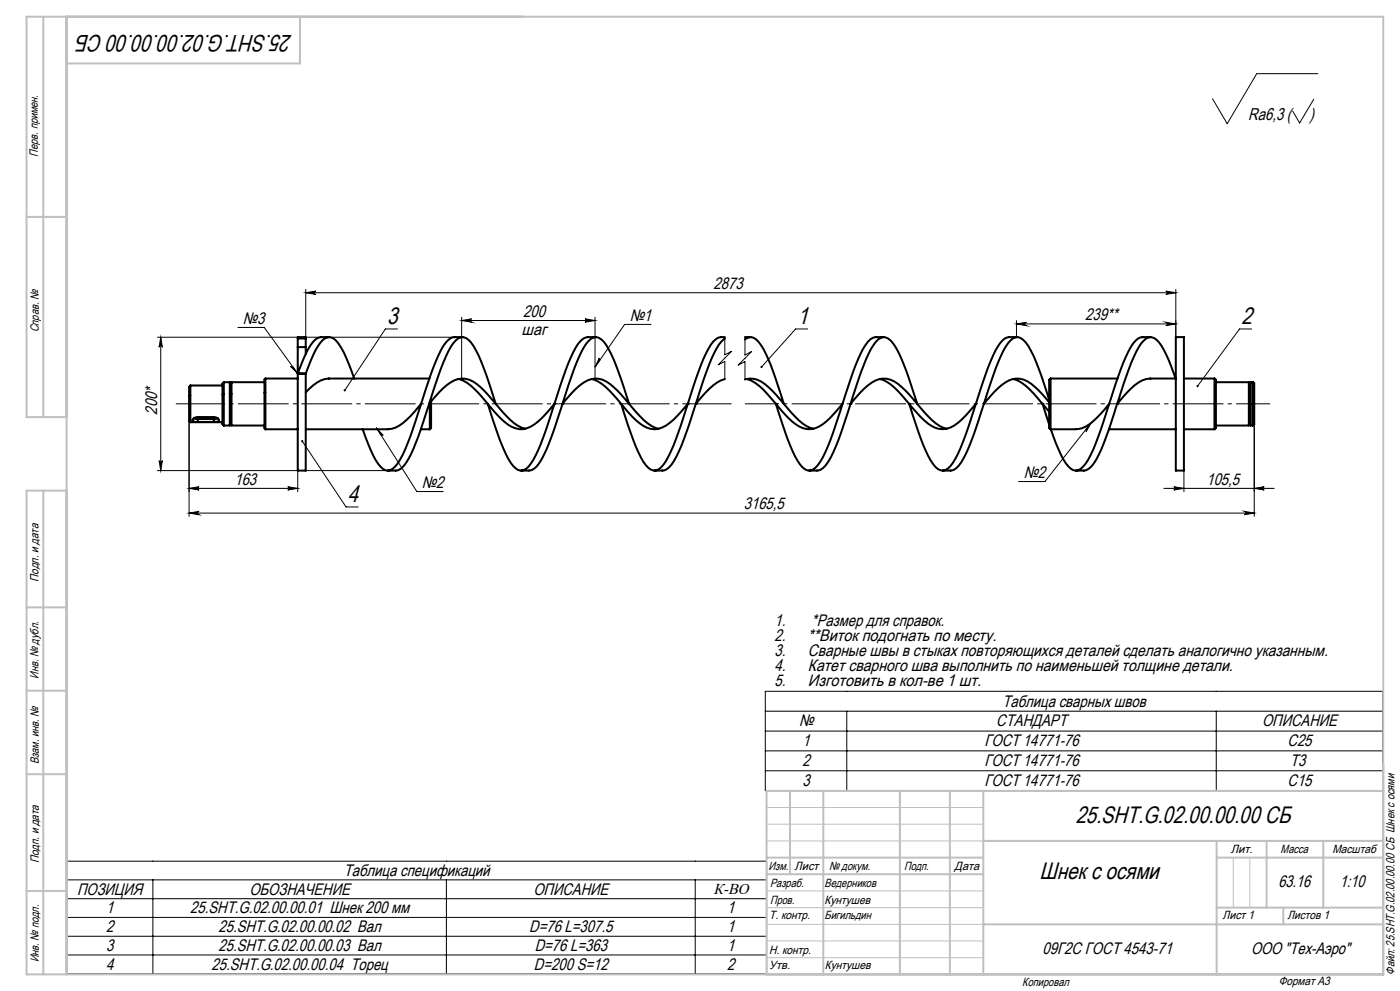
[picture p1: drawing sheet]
<svg xmlns="http://www.w3.org/2000/svg" width="420mm" height="297mm" viewBox="0 0 420 297" stroke-linecap="round" stroke-linejoin="round" font-family="sans-serif">
<g fill="none" stroke="#000" stroke-width=".6">
<path d="M57.1 115.5v11M57.1 115.5a2.48 2.48 0 0 0-.4 2.2v6.7a2.44 2.44 0 0 0 .4 2.1M57.1 115.5h9.6M67.1 114.5v13M67.1 114.5h1.8v13h-1.8M67.1 114.5a2.36 2.36 0 0 0-.4 2.2v8.9a2.01 2.01 0 0 0 .4 1.9M68.9 114.8h.6M79.3 114.5h-9.8v13h9.8M79.6 113.4v15.3M79.6 113.4l-.3 .3v14.6l.3 .4M79.6 113.4h9.7M89.3 112v29h2.4v-29"/>
<path d="M89.3 101.5v-.5h2.4v.5M89.3 101.5v2.5M89.3 112h2.4M89.3 101.5h2.4M89.3 104h2.4M89.3 104v8M91.7 101.5v2.5M91.7 112l1.5-3.9a13.3 13.3 0 0 1 4.6-6.8 2.87 2.87 0 0 1 3.7 1.6l2.3 4.1 2.5 6.4M91.7 104v2M96.3 101h2.4M96.3 101.1a3.1 3.1 0 0 0-2.5 1.4 34.4 34.4 0 0 0-4.5 9.5M98.6 113.4h30.2"/>
<path d="M98.7 113.4a8.5 8.5 0 0 0-5.8 3l-1.2 1.2M136.3 101h2.4M136.3 101.1a3.4 3.4 0 0 0-2.6 1.7 55.6 55.6 0 0 0-6.1 14.1l-.7 2.4a120.9 120.9 0 0 1-6.8 18.3 5.9 5.9 0 0 1-3.7 3.4 3.9 3.9 0 0 1-3-2.1l-2.3-4.2-2.3-6M137.5 113.6a11.5 11.5 0 0 1 5.9 4.1 66.2 66.2 0 0 0 9 9.6 6.6 6.6 0 0 0 9.1-1l4.8-5.3M176.3 101h2.4M176.3 101.1a3.7 3.7 0 0 0-2.8 1.9 59.6 59.6 0 0 0-6 14.5l-.8 2.3a109.6 109.6 0 0 1-6.8 18.1 5.2 5.2 0 0 1-3.7 3.1 4.6 4.6 0 0 1-3-2.4 88.1 88.1 0 0 1-6.9-17.6M177.5 113.6a13.4 13.4 0 0 1 6.5 4.7 48.8 48.8 0 0 0 9 9.3 6.2 6.2 0 0 0 7.9-.9l2.3-2 3.1-3.7M217.5 101.5a12.7 12.7 0 0 0-4.1 6.1l-3.7 10.4a115 115 0 0 1-7.5 20.2 4.3 4.3 0 0 1-4.7 2.8h-1.2M217.5 101a3.8 3.8 0 0 0-4.2 2.3 93.6 93.6 0 0 0-7.5 19.5 69.9 69.9 0 0 1-6.8 16.5 3.1 3.1 0 0 1-3.7 1.5 13.9 13.9 0 0 1-4.6-7l-4.4-12.8M217.5 113.6a16.6 16.6 0 0 0-7.7 6.2l-1.1 1.2M223.5 101h1.6M223.5 101.8a2.5 2.5 0 0 1 3.9 .5 43.1 43.1 0 0 1 6 13.4l1.8 5.3"/>
<path d="M223.5 113.7a6.6 6.6 0 0 1 7 2.3l2.3 2.3a49.2 49.2 0 0 0 9 9.3l2.1 .9M223.9 113.6a13.3 13.3 0 0 1 7.1 5.4l4.5 5.3a11.3 11.3 0 0 0 6.8 4.3 8.9 8.9 0 0 0 6.8-3.4l3.7-4.2M262.7 101h2.4M262.7 101.1a3.6 3.6 0 0 0-3.1 2.4 66.3 66.3 0 0 0-6 15 102.5 102.5 0 0 1-7.5 19.9 4.3 4.3 0 0 1-3.8 2.6 9.3 9.3 0 0 1-4.5-5.7l-2.3-5.8-2.7-8.5M263.9 113.6a13.1 13.1 0 0 1 6.6 4.8 48.7 48.7 0 0 0 9 9.3 6.4 6.4 0 0 0 7.9-1l2.3-2.1 3.1-3.6M302.8 101h2.4M302.8 101.1a3.1 3.1 0 0 0-2.6 1.6 52.7 52.7 0 0 0-6.1 14l-.7 2.3a128 128 0 0 1-6.8 18.4 6.2 6.2 0 0 1-3.7 3.6 3.7 3.7 0 0 1-3-2 57.6 57.6 0 0 1-6-14.5l-1.1-3.5M303.9 113.6a11.8 11.8 0 0 1 6.1 4.2l4.7 5.6M314.7 119.8a88 88 0 0 0-6.1-15.9 4.7 4.7 0 0 0-3.8-2.8 5.2 5.2 0 0 0-3 2.6 110.9 110.9 0 0 0-7.5 20 69.5 69.5 0 0 1-6 15 3.9 3.9 0 0 1-4.3 2.3h-1.2M315.2 113.4a2.33 2.33 0 0 0-.5 2.2v10.8a2.36 2.36 0 0 0 .5 2.3M315.2 113.4v15.3M315.2 113.4h20"/>
<path d="M342.8 101h2.4M342.8 101.1a3.5 3.5 0 0 0-2.8 1.8 57 57 0 0 0-6 14.3l-.8 2.4a115.7 115.7 0 0 1-6.7 18.2 5.8 5.8 0 0 1-3.8 3.2 4.3 4.3 0 0 1-3-2.2l-2.2-4.3-2.3-5.8M345.1 113.4h7.6M345.2 113.4a8.3 8.3 0 0 0-5.9 3l-4.1 4.6M352.7 113.4l-2.8-7.1a11.2 11.2 0 0 0-3.8-5 2.44 2.44 0 0 0-3 .8 28.4 28.4 0 0 0-5.2 10.6l-2.3 6.9a115.7 115.7 0 0 1-6.7 18.2 5.6 5.6 0 0 1-3.7 3.2h-2.4M352.7 101h2.5v40h-2.5zM355.2 113.4h9.1M364.3 113.4v15.3M364.3 113.4a1.89 1.89 0 0 1 .5 2v12.8l-.5 .5M364.8 114.5h9.8v13h-9.8M374.6 114.8h.6M375.8 114.5h-.6v13h.6"/>
<path d="M375.8 114.5v13M375.8 114.5l.5 .4v12.2l-.5 .4M57.1 126.5h9.6M58.2 125.4l1.1 .2M59.3 126.5l-1.1-.2-.5-.3a1.34 1.34 0 0 1 1.6-1h5a1.22 1.22 0 0 1 1.4 1.1l-.6 .3-1 .1M59.3 126.5h4.8M59.3 125.6v.9M59.3 125.6h4.8M64.1 125.6v.9M65.3 125.3l-1.2 .3M68.9 127.2h.6M79.6 128.7h9.7"/>
<path d="M126.3 128.7h2.6M126.3 121l-3.1 3.7a10.1 10.1 0 0 1-6.9 3.9l-24.6 .1M126.3 121v.1M128.7 121a27.5 27.5 0 0 1 7.5-7 6.7 6.7 0 0 1 7.9 2l2.3 2.3a49.2 49.2 0 0 0 9 9.3l2.1 .9M128.9 120.8v7.9M129.3 120.3v6.3a2.28 2.28 0 0 1-.4 2.1M148.7 121h.1M148.7 121a92.1 92.1 0 0 0-6.6-17.3 4.4 4.4 0 0 0-3.8-2.6 6.6 6.6 0 0 0-3.8 4.1 200.3 200.3 0 0 0-8.2 23.3l-2.3 6a12 12 0 0 1-4.5 6.4l-3.2 .1M166.3 121h.1M168.7 121h.1M168.7 121a27.5 27.5 0 0 1 7.5-7 6.7 6.7 0 0 1 7.9 2l2.3 2.3a49.2 49.2 0 0 0 9 9.3l2.2 .9M188.7 121h.1"/>
<path d="M188.7 121a92.8 92.8 0 0 0-6.8-17.6 3.9 3.9 0 0 0-3.8-2.3 7.4 7.4 0 0 0-3.7 4.4 186.2 186.2 0 0 0-7.5 21.3 40.1 40.1 0 0 1-6 13.1 3.6 3.6 0 0 1-3.4 1.1h-1.2M206.3 121h.1M208.7 121h.1M232.8 121h.1M235.2 121h.1M255.2 121h.1M255.2 121a27.5 27.5 0 0 1 7.5-7 6.7 6.7 0 0 1 7.8 2l2.3 2.3a49.2 49.2 0 0 0 9 9.3l2.2 .9M272.8 121h.1M275.2 121h.1M275.2 121a102.9 102.9 0 0 0-6.5-16.9 5.2 5.2 0 0 0-3.7-3.1 4.4 4.4 0 0 0-3 2.5 78.1 78.1 0 0 0-6.8 17.3 92.4 92.4 0 0 1-6.7 17.6 4.1 4.1 0 0 1-4.6 2.6h-1.2M312.8 121h.1M312.8 121l1.9 6.2"/>
<path d="M314.7 120.6l-3-3.5a8.6 8.6 0 0 0-7.9-3.5 16.7 16.7 0 0 0-7.6 6.2l-1 1.2M332.7 128.7h20M332.8 121l-2.6 3a12.1 12.1 0 0 1-6.7 4.6l-8.3 .1M335.2 121h.1M355.2 128.7h9.1M374.6 127.2h.6"/>
</g>
<g fill="none" stroke="#000" stroke-width=".3">
<path d="M394.1 29.7l-4.2 7.2-2.1-3.6M395.4 22.1h-18.4l-8.8 15-4.5-7.5M71.4 98.1h7.9l10 13.9M91.7 87.7l3-.5a.49 .49 0 0 0-.4 .5 .49 .49 0 0 0 .4 .5zM91.7 86.7v14.8M91.7 87.7h261M119.2 98.6h-3.6l-12.2 18.4M138.5 96.1l3-.5a.49 .49 0 0 0-.5 .5 .49 .49 0 0 0 .5 .5zM138.5 95.1v18.3M138.5 96.1h40M175.5 95.6l3 .5-3 .5a.49 .49 0 0 0 .5-.5 .49 .49 0 0 0-.5-.5zM178.5 95.1v18.3"/>
<path d="M195.3 97.2h-7.9l-8.9 12.8M242.3 98.6h-3.6l-10.2 11.4M304.9 97.1l3-.5a.51 .51 0 0 0-.5 .5 .51 .51 0 0 0 .5 .5zM304.9 96.1v5M304.9 97.1h47.8M349.7 87.2l3 .5-3 .5a.49 .49 0 0 0 .5-.5 .49 .49 0 0 0-.5-.5zM349.7 96.6l3 .5-3 .5a.51 .51 0 0 0 .5-.5 .51 .51 0 0 0-.5-.5zM352.7 86.7v14.3M375.5 98.6h-3.6l-12.6 17.1M47.2 101.1h91.3M48.2 101.1l.5 3a.49 .49 0 0 0-.5-.5 .49 .49 0 0 0-.5 .5zM48.2 101.1v39.9"/>
<path d="M87.2 109.8l.6 .1 1.5 2.1zM179.8 107.3l.2 .6-1.5 2.1zM217.5 101v5.3l2-1-4 4 2-1v5.3M223.5 101v5.4l2-1-4 4 2-1v5.3M47.7 138a.49 .49 0 0 0 .5 .5 .49 .49 0 0 0 .5-.5l-.5 3zM56.7 126.1v28.7M90.7 132.2l13.1 19.7h3.7M112.9 128.2l2.1 2.3-.7-.2zM112.9 128.2l12.2 19.1h7.9M327.3 126.8l-1.5 2.6-.1-.6zM327.3 126.8l-13.8 17.5h-7.9M376.3 127.1v27.7"/>
<path d="M47.2 141h68.9M56.7 146.4l3-.5a.49 .49 0 0 0-.4 .5 .49 .49 0 0 0 .4 .5zM56.7 153.8l3-.6a.51 .51 0 0 0-.4 .6 .51 .51 0 0 0 .4 .5zM56.7 146.4h32.6M56.7 153.8h319.6M86.3 145.9l3 .5-3 .5a.49 .49 0 0 0 .5-.5 .49 .49 0 0 0-.5-.5zM89.3 141v6.4M349.1 146.4h33.2M352.1 145.9l3.1 .5-3.1 .5a.49 .49 0 0 0 .5-.5 .49 .49 0 0 0-.5-.5zM355.2 141v6.4M373.3 153.2l3 .6-3 .5a.51 .51 0 0 0 .4-.5 .51 .51 0 0 0-.4-.6zM376.3 146.4l3-.5a.49 .49 0 0 0-.5 .5 .49 .49 0 0 0 .5 .5z"/>
<path d="M229.6 207.2h185.2v29.8h-185.2zM229.6 213.1h185.2M229.6 219.1h185.2M254 213.1v23.9M364.9 213.1v23.9M229.6 225h185.2M229.6 231h185.2M20 258.1h210v33.7h-210zM20 263.7h210M20 269.3h210M20 275h210M45.9 263.7v28.1"/>
<path d="M133.9 263.7v28.1M208.6 263.7v28.1M20 280.6h210M20 286.2h210"/>
</g>
<path d="M219.5 121h-166.8" fill="none" stroke="#000" stroke-width=".3" stroke-dasharray="15.2 1.3 1.3 1.3" stroke-dashoffset=".5" stroke-linecap="butt"/>
<path d="M381.1 121h-157.6" fill="none" stroke="#000" stroke-width=".3" stroke-dasharray="15.2 1.3 1.3 1.3" stroke-dashoffset="5" stroke-linecap="butt"/>
<path d="M230 242h65M230 247h65M230 252h65M370 257v15M375 257v15M230 277h65M230 272h65M230 267h65M230 287h65M230 282h65" fill="none" stroke="#c0c0c0" stroke-width=".3"/>
<g fill="none" stroke="#c0c0c0" stroke-width=".6">
<path d="M13 5v120M20 5v287M90 5v14h-70M8 65h12M20 125h-12v-120h407v287h-407v-145h12M13 147v145M8 182h12M8 207h12M8 232h12M237 237v25M247 237v55M270 237v55"/>
<path d="M285 237v55M295 237v55M415 237h-185v55M230 257h65M295 252h120M365 252v40M365 257h50M380 252v20M397 252v20M8 267h12M230 262h65M295 277h120"/>
<path d="M365 272h50M385 272v5"/>
</g>
<g fill="#000">
<path d="M48.2 101.1l.5 3a.49 .49 0 0 0-.5-.5 .49 .49 0 0 0-.5 .5zM47.7 138a.49 .49 0 0 0 .5 .5 .49 .49 0 0 0 .5-.5l-.5 3z"/>
<path d="M359 115.5l.1 .5 .2-.3-.2 .3a.33 .33 0 0 0 .4-.1 .33 .33 0 0 0 0-.4 .33 .33 0 0 0-.5 0zM103.2 116.7v.6l.2-.3-.2 .3a.34 .34 0 0 0 .5-.1 .34 .34 0 0 0-.1-.5 .34 .34 0 0 0-.4 0zM90.4 132a.34 .34 0 0 0 0 .5 .34 .34 0 0 0 .5-.2 .34 .34 0 0 0-.4-.4l.2 .3zM228.2 109.7v.5l.3-.2-.3 .2a.33 .33 0 0 0 .5 0 .33 .33 0 0 0 0-.4 .33 .33 0 0 0-.5-.1z"/>
<path d="M56.7 153.8l3-.6a.51 .51 0 0 0-.4 .6 .51 .51 0 0 0 .4 .5zM373.3 153.2l3 .6-3 .5a.51 .51 0 0 0 .4-.5 .51 .51 0 0 0-.4-.6zM304.9 97.1l3-.5a.51 .51 0 0 0-.5 .5 .51 .51 0 0 0 .5 .5zM349.7 96.6l3 .5-3 .5a.51 .51 0 0 0 .5-.5 .51 .51 0 0 0-.5-.5zM87.2 109.8l.6 .1 1.5 2.1zM179.8 107.3l.2 .6-1.5 2.1zM112.9 128.2l2.1 2.3-.7-.2zM327.3 126.8l-1.5 2.6-.1-.6z"/>
<path d="M86.3 145.9l3 .5-3 .5a.49 .49 0 0 0 .5-.5 .49 .49 0 0 0-.5-.5zM56.7 146.4l3-.5a.49 .49 0 0 0-.4 .5 .49 .49 0 0 0 .4 .5zM349.7 87.2l3 .5-3 .5a.49 .49 0 0 0 .5-.5 .49 .49 0 0 0-.5-.5zM91.7 87.7l3-.5a.49 .49 0 0 0-.4 .5 .49 .49 0 0 0 .4 .5zM175.5 95.6l3 .5-3 .5a.49 .49 0 0 0 .5-.5 .49 .49 0 0 0-.5-.5zM138.5 96.1l3-.5a.49 .49 0 0 0-.5 .5 .49 .49 0 0 0 .5 .5z"/>
<path d="M352.1 145.9l3.1 .5-3.1 .5a.49 .49 0 0 0 .5-.5 .49 .49 0 0 0-.5-.5zM376.3 146.4l3-.5a.49 .49 0 0 0-.5 .5 .49 .49 0 0 0 .5 .5z"/>
</g>
<g font-size="7.1">
<text x="87.7" y="10.6" transform="rotate(-180 87.7 10.6)">25.SHT.G.02.00.00.00 СБ</text>
<text x="116.2" y="97">3</text>
<text x="239.2" y="97">1</text>
<text x="372.4" y="97">2</text>
<text x="104.3" y="150.4">4</text>
<text x="322.7" y="246.8">25.SHT.G.02.00.00.00 СБ</text>
<text x="311.9" y="263.4">Шнек с осями</text>
</g>
<g font-size="5.1">
<text x="374.5" y="36">Ra6,3 (</text>
<text x="392.9" y="36">)</text>
</g>
<g font-size="5">
<text x="214.1" y="86.6">2873</text>
<text x="156.9" y="94.9">200</text>
<text x="325.6" y="96">239**</text>
<text x="72.9" y="97">№3</text>
<text x="156.5" y="100.3">шаг</text>
<text x="188.9" y="96.1">№1</text>
<text x="47.2" y="124.2" transform="rotate(-90 47.2 124.2)">200*</text>
<text x="307.1" y="143.2">№2</text>
<text x="70.3" y="145.3">163</text>
<text x="126.6" y="146.2">№2</text>
<text x="361.9" y="145.3">105,5</text>
<text x="223.1" y="152.7">3165,5</text>
<text x="232.4" y="187.5">1.</text>
<text x="232.4" y="192">2.</text>
<text x="242.4" y="192">**Виток подогнать по месту.</text>
<text x="243.5" y="187.5">*Размер для справок.</text>
<text x="232.4" y="196.5">3.</text>
<text x="242.4" y="196.5">Сварные швы в стыках повторяющихся деталей сделать аналогично указанным.</text>
<text x="232.4" y="201">4.</text>
<text x="242.4" y="201">Катет сварного шва выполнить по наименьшей толщине детали.</text>
<text x="232.4" y="205.5">5.</text>
<text x="242.4" y="205.5">Изготовить в кол-ве 1 шт.</text>
<text x="300.7" y="211.8">Таблица сварных швов</text>
<text x="239.7" y="217.7">№</text>
<text x="298.9" y="217.7">СТАНДАРТ</text>
<text x="378.6" y="217.7">ОПИСАНИЕ</text>
<text x="240.7" y="223.7">1</text>
<text x="295.3" y="223.7">ГОСТ 14771-76</text>
<text x="386.3" y="223.7">С25</text>
<text x="240.7" y="229.6">2</text>
<text x="295.3" y="229.6">ГОСТ 14771-76</text>
<text x="387" y="229.6">Т3</text>
<text x="240.7" y="235.6">3</text>
<text x="295.3" y="235.6">ГОСТ 14771-76</text>
<text x="386.3" y="235.6">С15</text>
<text x="103.1" y="262.5">Таблица спецификаций</text>
<text x="23.2" y="268.1">ПОЗИЦИЯ</text>
<text x="74.8" y="268.1">ОБОЗНАЧЕНИЕ</text>
<text x="160" y="268.1">ОПИСАНИЕ</text>
<text x="383.5" y="265.9">63.16</text>
<text x="402" y="265.9">1:10</text>
<text x="31.8" y="273.8">1</text>
<text x="57.1" y="273.8">25.SHT.G.02.00.00.01 Шнек 200 мм</text>
<text x="218.2" y="273.8">1</text>
<text x="31.8" y="279.4">2</text>
<text x="65.6" y="279.4">25.SHT.G.02.00.00.02 Вал</text>
<text x="158.8" y="279.4">D=76 L=307.5</text>
<text x="218.2" y="279.4">1</text>
<text x="31.8" y="285">3</text>
<text x="65.6" y="285">25.SHT.G.02.00.00.03 Вал</text>
<text x="160.4" y="285">D=76 L=363</text>
<text x="218.2" y="285">1</text>
<text x="312.7" y="285.8">09Г2С ГОСТ 4543-71</text>
<text x="375.3" y="285.8">ООО &quot;Тех-Аэро&quot;</text>
<text x="31.8" y="290.6">4</text>
<text x="63.5" y="290.6">25.SHT.G.02.00.00.04 Торец</text>
<text x="160.2" y="290.6">D=200 S=12</text>
<text x="218.2" y="290.6">2</text>
</g>
<text font-size="4.7" x="214" y="267.9">К-ВО</text>
<g font-size="3.6">
<text x="11.4" y="46.9" transform="rotate(-90 11.4 46.9)">Перв. примен.</text>
<text x="11.6" y="99.6" transform="rotate(-90 11.6 99.6)">Справ. №</text>
<text x="11.5" y="174.4" transform="rotate(-90 11.5 174.4)">Подп. и дата</text>
<text x="11.6" y="203.4" transform="rotate(-90 11.6 203.4)">Инв. № дубл.</text>
<text x="11.6" y="229" transform="rotate(-90 11.6 229)">Взам. инв. №</text>
<text x="369.2" y="255.7">Лит.</text>
<text x="384.2" y="255.7">Масса</text>
<text x="399.7" y="255.7">Масштаб</text>
<text x="11.7" y="258.8" transform="rotate(-90 11.7 258.8)">Подп. и дата</text>
<text x="230.6" y="260.6">Изм.</text>
<text x="238.4" y="260.6">Лист</text>
<text x="248.7" y="260.6">№ докум.</text>
<text x="271.3" y="260.7">Подп.</text>
<text x="286.4" y="260.7">Дата</text>
<text x="231" y="265.7">Разраб.</text>
<text x="247.4" y="265.7">Ведерников</text>
<text x="230.7" y="275.5">Т. контр.</text>
<text x="231" y="270.9">Пров.</text>
<text x="247.4" y="275.5">Бигильдин</text>
<text x="247.4" y="270.9">Кунтушев</text>
<text x="366.8" y="275.5">Лист 1</text>
<text x="386.2" y="275.5">Листов 1</text>
<text x="230.7" y="285.8">Н. контр.</text>
<text x="11.6" y="288.4" transform="rotate(-90 11.6 288.4)">Инв. № подл.</text>
<text x="230.7" y="290.5">Утв.</text>
<text x="247.4" y="290.5">Кунтушев</text>
<text x="418.4" y="292.1" transform="rotate(-90 418.4 292.1)">Файл: 25.SHT.G.02.00.00.00 СБ Шнек с осями</text>
<text x="306.7" y="295.4">Копировал</text>
<text x="383.6" y="295.2">Формат A3</text>
</g>
</svg>
